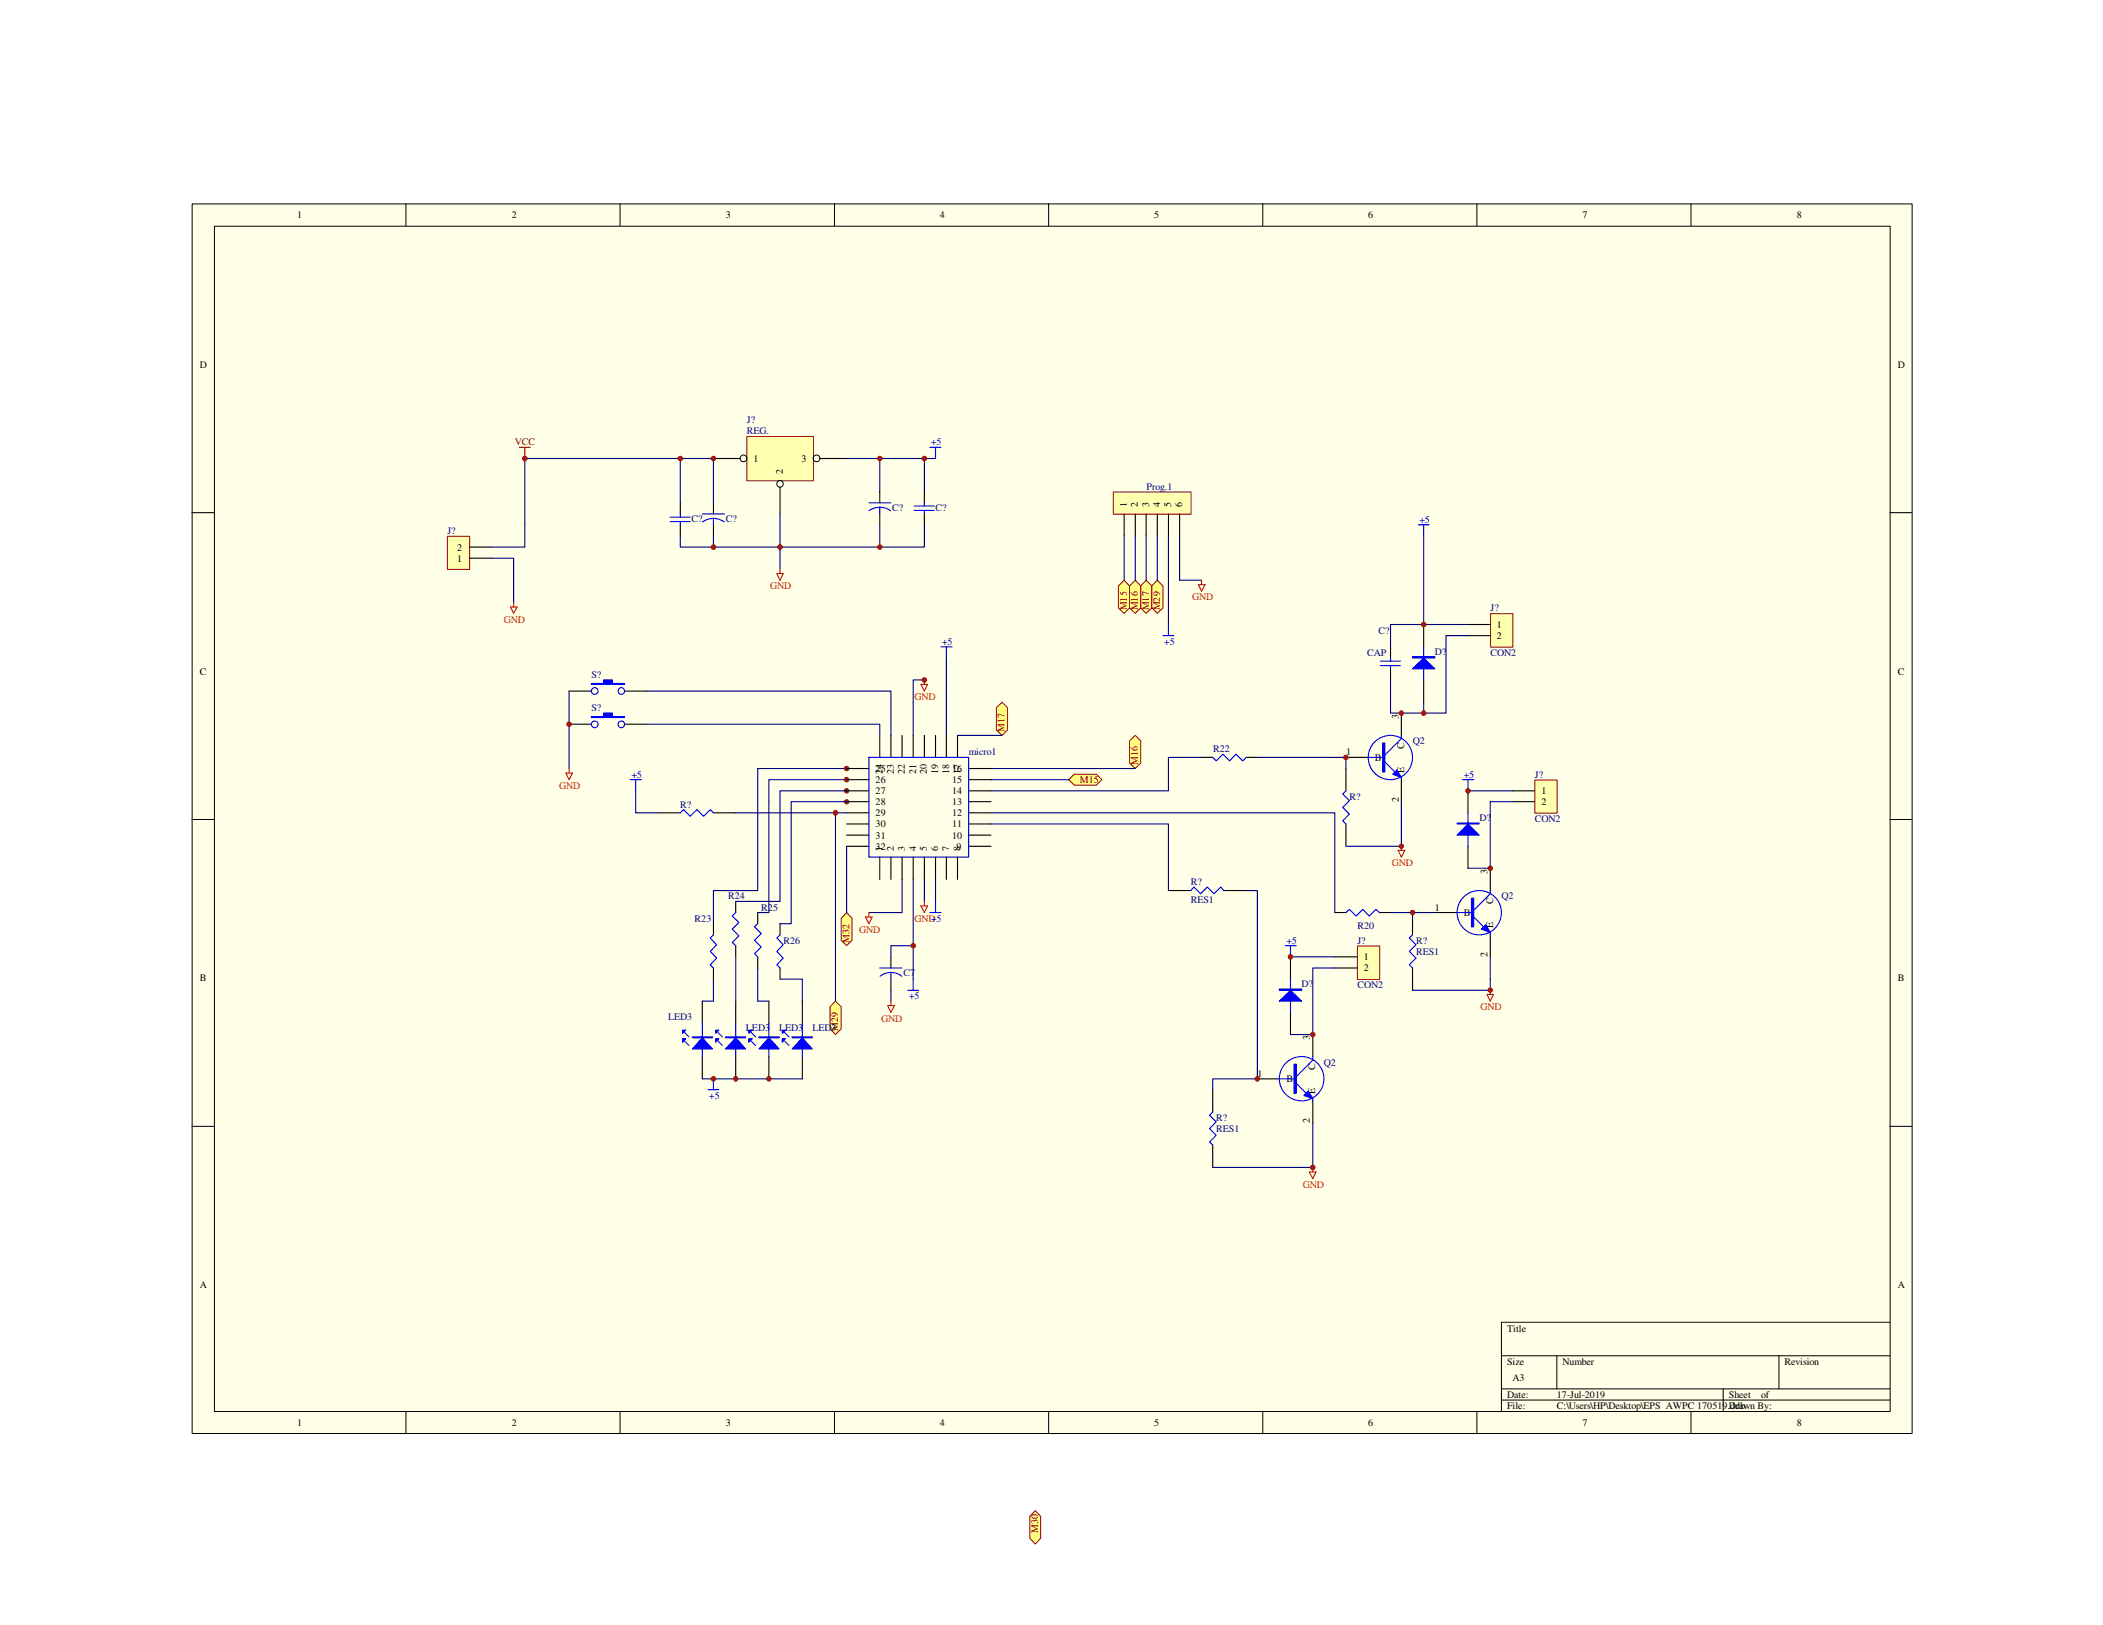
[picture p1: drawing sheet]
<svg xmlns="http://www.w3.org/2000/svg" width="279mm" height="216mm" viewBox="0 0 279 216" stroke-linecap="round" stroke-linejoin="round" font-family="sans-serif">
<path d="M25.5 27.1h228.5v163.4h-228.5z" fill="#ffffe8"/>
<g fill="none" stroke="#000" stroke-width=".13">
<path d="M25.5 27.1h228.5v163.4h-228.5zM28.5 30.1h222.6v157.4h-222.6zM53.9 27.1v2.9M82.4 27.1v2.9M110.9 27.1v2.9M139.3 27.1v2.9M167.8 27.1v2.9M196.2 27.1v2.9M224.7 27.1v2.9M25.5 68.1h2.9M251.1 68.1h2.9M25.5 108.9h2.9"/>
<path d="M251.1 108.9h2.9M25.5 149.6h2.9M251.1 149.6h2.9M251.1 175.7h-51.6v11.8M53.9 187.5v2.9M82.4 187.5v2.9M110.9 187.5v2.9M139.3 187.5v2.9M167.8 187.5v2.9M196.2 187.5v2.9M199.5 180.1h51.6M199.5 184.5h51.6"/>
<path d="M199.5 186h51.6M206.8 180.1v4.4M224.7 187.5v2.9M228.9 184.5v3M236.3 180.1v4.4"/>
</g>
<path d="M97.7 119.8v1.4M94.8 122.7v1.5M94.8 128.6v1.5M97.7 125.6v1.5M100.7 121.2v1.5M100.7 127.1v1.5M103.6 122.7v1.5M103.6 128.6v1.5" fill="none" stroke="#000" stroke-width=".15"/>
<path d="M125 85.9h1.5M125.7 85.9v1.5M94.8 124.2l-.4 .4 .8 .9-.8 .9 .8 .9-.8 .9 .4 .4M97.7 121.2l-.4 .5 .9 .9-.9 .8 .9 .9-.9 .9 .4 .4M100.7 122.7l-.5 .4 .9 .9-.9 .9 .9 .9-.9 .9 .5 .4M103.6 124.2l-.4 .4 .9 .9-.9 .9 .9 .9-.9 .9 .4 .4M120.6 131.6h1.4M121.3 130.1v1.5M94.1 144.8h1.4M94.8 143.3v1.5" fill="none" stroke="#00f" stroke-width=".15"/>
<path d="M122.8 90.3h-1.5v7.4M125.7 87.4v10.3M112.5 103.6h-10.3v17.6M112.5 102.1h-11.8v16.2h-5.9M112.5 108h-1.5v25M121.3 116.8v13.3" fill="none" stroke="#00007f" stroke-width=".15"/>
<path d="M122.3 90.9h.9l-.4 .9zM122.8 90.3v.6M122.8 119.8v.6M117.9 133.6h.9l-.4 .9zM118.4 133v.6M122.3 120.4h.9l-.4 .8z" fill="none" stroke="#f00" stroke-width=".15"/>
<circle cx="112.5" cy="102.1" r=".3" fill="#7f0000"/>
<circle cx="112.5" cy="102.1" r=".3" fill="none" stroke="#7f0000" stroke-width=".13"/>
<circle cx="112.5" cy="103.6" r=".3" fill="#7f0000"/>
<circle cx="112.5" cy="103.6" r=".3" fill="none" stroke="#7f0000" stroke-width=".13"/>
<circle cx="112.5" cy="105.1" r=".3" fill="#7f0000"/>
<circle cx="112.5" cy="105.1" r=".3" fill="none" stroke="#7f0000" stroke-width=".13"/>
<circle cx="112.5" cy="106.5" r=".29" fill="#7f0000"/>
<circle cx="112.5" cy="106.5" r=".29" fill="none" stroke="#7f0000" stroke-width=".13"/>
<circle cx="122.8" cy="90.3" r=".3" fill="#7f0000"/>
<circle cx="122.8" cy="90.3" r=".3" fill="none" stroke="#7f0000" stroke-width=".13"/>
<path d="M67.8 80.6h.9l-.5 .9zM68.2 80.1v.5M75.2 102.7h.9l-.5 .9zM75.6 102.1v.6" fill="none" stroke="#f00" stroke-width=".15"/>
<g fill="none" stroke="#000" stroke-width=".15">
<path d="M116.9 97.7v2.9M118.4 97.7v2.9M119.8 97.7v2.9M121.3 97.7v2.9M122.8 97.7v2.9M124.3 97.7v2.9M125.7 97.7v2.9M127.2 97.7v2.9M112.5 102.1h2.9M112.5 103.6h2.9M112.5 105.1h2.9M112.5 106.5h2.9"/>
<path d="M112.5 108h2.9M112.5 109.5h2.9M112.5 111h2.9M112.5 112.4h2.9M116.9 113.9v2.9M118.4 113.9v2.9M119.8 113.9v2.9M121.3 113.9v2.9M122.8 113.9v2.9M124.3 113.9v2.9M125.7 113.9v2.9M127.2 113.9v2.9"/>
<path d="M128.7 102.1h3M128.7 103.6h3M128.7 105.1h3M128.7 106.5h3M128.7 108h3M128.7 109.5h3M128.7 111h3M128.7 112.4h3M159.6 100.6h1.5M165.6 100.6h1.4M118.4 127.1v1.5M118.4 130.1v1.5"/>
<path d="M177.3 121.2h1.5M183.3 121.2h1.4"/>
</g>
<path d="M154.5 84.5h1.5M155.2 83v1.5M115.4 100.6h13.3v13.3h-13.3zM161.1 100.6l.5 .5 .9-.9 .9 .9 .8-.9 .9 .9 .5-.5M116.9 128.6h2.9M118.4 129.2a2.14 2.14 0 0 1 1.4 .5M118.4 129.2a2.3 2.3 0 0 0-1.5 .5M118.4 129.2v.9M178.8 121.2l.5-.4 .9 .9 .9-.9 .8 .9 .9-.9 .5 .4" fill="none" stroke="#00f" stroke-width=".15"/>
<path d="M112.5 121.2l.7 .8v2.9l-.7 .7-.7-.7v-2.9z" fill-rule="evenodd" fill="#ffff7f"/>
<path d="M112.5 121.2l.7 .8v2.9l-.7 .7-.7-.7v-2.9z" fill="none" stroke="#7f0000" stroke-width=".13"/>
<path d="M112.5 112.4v8.8M119.8 116.8v4.4h-4.4M118.4 131.6v1.4M121.3 125.6h-2.9v1.5" fill="none" stroke="#00007f" stroke-width=".15"/>
<path d="M186.2 94.7v3M178.8 100.6h3M186.2 103.6v2.9" fill="none" stroke="#000" stroke-width=".15"/>
<path d="M183.7 98.7h.3v3.9h-.3zM186.2 97.7v.4l-2.2 2.2M181.8 100.6h2.2M184 101.2l1.3 1.4M186.2 103.3v.3" fill="none" stroke="#00f" stroke-width=".15"/>
<path d="M183.8 98.7v3.9" fill="none" stroke="#00f" stroke-width=".3"/>
<path d="M185.6 102.3l.6 1-1.2-.4z" fill="#00f"/>
<g fill="none" stroke="#00f" stroke-width=".15">
<path d="M185.6 102.3l.6 1-1.2-.4z"/>
<circle cx="184.7" cy="100.6" r="2.94"/>
</g>
<path d="M137.5 200.7l.8 .8v2.9l-.8 .7-.7-.7v-2.9z" fill-rule="evenodd" fill="#ffff7f"/>
<path d="M137.5 200.7l.8 .8v2.9l-.8 .7-.7-.7v-2.9z" fill="none" stroke="#7f0000" stroke-width=".13"/>
<path d="M115 121.8h.9l-.5 .9zM115.4 121.2v.6" fill="none" stroke="#f00" stroke-width=".15"/>
<path d="M122.8 116.8v3M124.3 116.8v3" fill="none" stroke="#00007f" stroke-width=".15"/>
<path d="M124.3 119.8v1.4M90.9 137.2l.6 .6M90.9 138.3l.6 .6M93.3 136v4.4M123.5 121.2h1.5" fill="none" stroke="#00f" stroke-width=".15"/>
<path d="M93.3 133v3M93.3 140.4v2.9" fill="none" stroke="#000" stroke-width=".15"/>
<path d="M93.3 137.9l1.4 1.5h-2.7z" fill="#00f"/>
<path d="M92 137.8h2.7v.1h-2.7zM93.3 137.9l1.4 1.5h-2.7z" fill="none" stroke="#00f" stroke-width=".15"/>
<path d="M92 137.8h2.7" fill="none" stroke="#00f" stroke-width=".13"/>
<path d="M90.7 136.9h.4l-.4 .4z" fill="#00f"/>
<path d="M90.7 136.9h.4l-.4 .4z" fill="none" stroke="#00f" stroke-width=".15"/>
<path d="M90.7 138h.4l-.4 .5z" fill="#00f"/>
<path d="M90.7 138h.4l-.4 .5z" fill="none" stroke="#00f" stroke-width=".15"/>
<path d="M148 65.4h10.2v2.9h-10.2z" fill="#ffffb0"/>
<path d="M147.9 65.4h10.3v2.9h-10.3z" fill="none" stroke="#7f0000" stroke-width=".13"/>
<path d="M149.4 68.3v2.9M150.8 68.3v2.9M152.3 68.3v2.9M153.8 68.3v2.9M155.2 68.3v2.9M156.7 68.3v2.9" fill="none" stroke="#000" stroke-width=".15"/>
<path d="M149.4 71.2v5.9" fill="none" stroke="#00007f" stroke-width=".15"/>
<path d="M148.6 77.9l.8-.8 .7 .8v2.9l-.7 .7-.8-.7z" fill-rule="evenodd" fill="#ffff7f"/>
<path d="M148.6 77.9l.8-.8 .7 .8v2.9l-.7 .7-.8-.7z" fill="none" stroke="#7f0000" stroke-width=".13"/>
<path d="M142 103.6l.7-.7h3l.7 .7-.7 .7h-3z" fill-rule="evenodd" fill="#ffff7f"/>
<path d="M142 103.6l.7-.7h3l.7 .7-.7 .7h-3z" fill="none" stroke="#7f0000" stroke-width=".13"/>
<path d="M150.1 77.9l.7-.8 .8 .8v2.9l-.8 .7-.7-.7z" fill-rule="evenodd" fill="#ffff7f"/>
<path d="M150.1 77.9l.7-.8 .8 .8v2.9l-.8 .7-.7-.7z" fill="none" stroke="#7f0000" stroke-width=".13"/>
<path d="M150.8 71.2v5.9" fill="none" stroke="#00007f" stroke-width=".15"/>
<path d="M150.1 98.4l.7-.7 .8 .7v3l-.8 .7-.7-.7z" fill-rule="evenodd" fill="#ffff7f"/>
<path d="M150.1 98.4l.7-.7 .8 .7v3l-.8 .7-.7-.7z" fill="none" stroke="#7f0000" stroke-width=".13"/>
<path d="M152.3 77.1l.7 .8v2.9l-.7 .7-.7-.7v-2.9z" fill-rule="evenodd" fill="#ffff7f"/>
<path d="M152.3 77.1l.7 .8v2.9l-.7 .7-.7-.7v-2.9z" fill="none" stroke="#7f0000" stroke-width=".13"/>
<path d="M152.3 71.2v5.9" fill="none" stroke="#00007f" stroke-width=".15"/>
<path d="M132.4 94l.7-.7 .8 .7v3l-.8 .7-.7-.7z" fill-rule="evenodd" fill="#ffff7f"/>
<path d="M132.4 94l.7-.7 .8 .7v3l-.8 .7-.7-.7z" fill="none" stroke="#7f0000" stroke-width=".13"/>
<path d="M153.8 77.1l.7 .8v2.9l-.7 .7-.8-.7v-2.9z" fill-rule="evenodd" fill="#ffff7f"/>
<path d="M153.8 77.1l.7 .8v2.9l-.7 .7-.8-.7v-2.9z" fill="none" stroke="#7f0000" stroke-width=".13"/>
<path d="M153.8 71.2v5.9" fill="none" stroke="#00007f" stroke-width=".15"/>
<path d="M111 133l.8 .8v2.9l-.8 .8-.7-.8v-2.9z" fill-rule="evenodd" fill="#ffff7f"/>
<path d="M111 133l.8 .8v2.9l-.8 .8-.7-.8v-2.9z" fill="none" stroke="#7f0000" stroke-width=".13"/>
<path d="M155.2 71.2v11.8M156.7 71.2v5.9h2.9M127.2 97.7h5.9M94.8 118.3v4.4M112.5 105.1h-8.9v14.7h-5.9M112.5 106.5h-7.4v16.2h-1.5M131.7 103.6h10.3M131.7 102.1h19.1M94.8 130.1v2.9M100.7 121.2h1.5" fill="none" stroke="#00007f" stroke-width=".15"/>
<path d="M159.2 77.7h.9l-.5 .9zM159.6 77.1v.6" fill="none" stroke="#f00" stroke-width=".15"/>
<path d="M97.7 133v3M97.7 140.4v2.9" fill="none" stroke="#000" stroke-width=".15"/>
<path d="M95.4 137.2l.6 .6M95.4 138.3l.6 .6M97.7 136v4.4" fill="none" stroke="#00f" stroke-width=".15"/>
<path d="M97.7 137.9l1.4 1.5h-2.7z" fill="#00f"/>
<path d="M96.4 137.8h2.7v.1h-2.7zM97.7 137.9l1.4 1.5h-2.7z" fill="none" stroke="#00f" stroke-width=".15"/>
<path d="M96.4 137.8h2.7" fill="none" stroke="#00f" stroke-width=".13"/>
<path d="M95.1 136.9h.4l-.4 .4z" fill="#00f"/>
<path d="M95.1 136.9h.4l-.4 .4z" fill="none" stroke="#00f" stroke-width=".15"/>
<path d="M95.1 138h.4l-.4 .5z" fill="#00f"/>
<path d="M95.1 138h.4l-.4 .5zM99.8 137.2l.6 .6M99.8 138.3l.6 .6M102.2 136v4.4" fill="none" stroke="#00f" stroke-width=".15"/>
<path d="M102.2 133v3M102.2 140.4v2.9" fill="none" stroke="#000" stroke-width=".15"/>
<path d="M102.2 137.9l1.3 1.5h-2.7z" fill="#00f"/>
<path d="M100.8 137.8h2.7v.1h-2.7zM102.2 137.9l1.3 1.5h-2.7z" fill="none" stroke="#00f" stroke-width=".15"/>
<path d="M100.8 137.8h2.7" fill="none" stroke="#00f" stroke-width=".13"/>
<path d="M99.5 136.9h.4l-.4 .4z" fill="#00f"/>
<path d="M99.5 136.9h.4l-.4 .4z" fill="none" stroke="#00f" stroke-width=".15"/>
<path d="M99.5 138h.4l-.4 .5z" fill="#00f"/>
<path d="M99.5 138h.4l-.4 .5zM104.2 137.2l.6 .6M104.2 138.3l.6 .6M106.6 136v4.4" fill="none" stroke="#00f" stroke-width=".15"/>
<path d="M106.6 133v3M106.6 140.4v2.9" fill="none" stroke="#000" stroke-width=".15"/>
<path d="M106.6 137.9l1.3 1.5h-2.7z" fill="#00f"/>
<path d="M105.2 137.8h2.7v.1h-2.7zM106.6 137.9l1.3 1.5h-2.7z" fill="none" stroke="#00f" stroke-width=".15"/>
<path d="M105.2 137.8h2.7" fill="none" stroke="#00f" stroke-width=".13"/>
<path d="M103.9 136.9h.5l-.5 .4z" fill="#00f"/>
<path d="M103.9 136.9h.5l-.5 .4z" fill="none" stroke="#00f" stroke-width=".15"/>
<path d="M103.9 138h.5l-.5 .5z" fill="#00f"/>
<path d="M103.9 138h.5l-.5 .5z" fill="none" stroke="#00f" stroke-width=".15"/>
<path d="M93.3 133h1.5M97.7 127.1v5.9M100.7 128.6v4.4h1.5M103.6 130.1h3v2.9M93.3 143.3h13.3" fill="none" stroke="#00007f" stroke-width=".15"/>
<path d="M198.1 81.6h2.9v4.4h-2.9z" fill="#ffffb0"/>
<path d="M198 81.5h3v4.5h-3z" fill="none" stroke="#7f0000" stroke-width=".13"/>
<path d="M195 83h3M195 84.5h3" fill="none" stroke="#000" stroke-width=".15"/>
<path d="M204 103.7h2.9v4.3h-2.9z" fill="#ffffb0"/>
<path d="M203.9 103.6h3v4.4h-3z" fill="none" stroke="#7f0000" stroke-width=".13"/>
<path d="M189.1 83v2.9M189.1 90.3v3M201 105.1h2.9M201 106.5h2.9" fill="none" stroke="#000" stroke-width=".15"/>
<path d="M189.1 71.2v11.8h5.9" fill="none" stroke="#00007f" stroke-width=".15"/>
<path d="M188.4 69.7h1.5M189.1 69.7v1.5M187.7 87.2h2.9v.2h-2.9zM189.1 85.9v4.4" fill="none" stroke="#00f" stroke-width=".15"/>
<path d="M187.7 87.3h2.9" fill="none" stroke="#00f" stroke-width=".17"/>
<path d="M187.7 88.9l1.4-1.5 1.5 1.5z" fill="#00f"/>
<path d="M183.4 88.4h2.7M183.4 87.8h2.7M184.7 87.4v.4M184.7 88.4v.5M187.7 88.9l1.4-1.5 1.5 1.5zM193.6 109.3h2.9v.2h-2.9zM195 108v4.4" fill="none" stroke="#00f" stroke-width=".15"/>
<path d="M184.7 90.3v4.4h4.4M189.1 83h-4.4v2.9M195 84.5h-2.9v10.2h-3v-1.4M159.6 100.6h-4.4v4.5h-23.5M175.9 100.6h2.9M186.2 106.5v3" fill="none" stroke="#00007f" stroke-width=".15"/>
<path d="M184.7 85.9v1.5M184.7 88.9v1.4M195 105.1v2.9M195 112.4v3" fill="none" stroke="#000" stroke-width=".15"/>
<path d="M185.8 113h.8l-.4 .9zM186.2 112.4v.6" fill="none" stroke="#f00" stroke-width=".15"/>
<path d="M193.6 109.4h2.9" fill="none" stroke="#00f" stroke-width=".13"/>
<path d="M195 109.5l1.5 1.5h-2.9z" fill="#00f"/>
<path d="M194.3 103.6h1.5M195 109.5l1.5 1.5h-2.9zM195 103.6v1.5M195.5 119.3h.3v3.8h-.3zM198 118.3v.4l-2.2 2.2M193.6 121.2h2.2M195.8 121.8l1.3 1.3M198 123.9v.3" fill="none" stroke="#00f" stroke-width=".15"/>
<path d="M195 105.1h6M201 106.5h-3v8.9h-3" fill="none" stroke="#00007f" stroke-width=".15"/>
<path d="M198 115.4v2.9M190.6 121.2h3M198 124.2v2.9" fill="none" stroke="#000" stroke-width=".15"/>
<path d="M195.6 119.3v3.8" fill="none" stroke="#00f" stroke-width=".3"/>
<path d="M196.8 123.4l.6-.5 .6 1z" fill="#00f"/>
<g fill="none" stroke="#00f" stroke-width=".15">
<path d="M197.4 122.9l.6 1-1.2-.5z"/>
<circle cx="196.5" cy="121.3" r="2.95"/>
</g>
<path d="M131.7 108h45.6v13.2M184.7 121.2h5.9M198 127.1v3" fill="none" stroke="#00007f" stroke-width=".15"/>
<path d="M197.6 132.1h.8l-.4 .9zM198 131.6v.5" fill="none" stroke="#f00" stroke-width=".15"/>
<path d="M180.4 125.7h2.9v4.4h-2.9z" fill="#ffffb0"/>
<path d="M180.3 125.7h3v4.4h-3z" fill="none" stroke="#7f0000" stroke-width=".13"/>
<path d="M171.5 127.1v3M171.5 134.5v3M177.3 127.1h3M177.3 128.6h3" fill="none" stroke="#000" stroke-width=".15"/>
<path d="M170 131.4h2.9v.2h-2.9zM171.5 130.1v4.4" fill="none" stroke="#00f" stroke-width=".15"/>
<path d="M170 131.5h2.9" fill="none" stroke="#00f" stroke-width=".17"/>
<path d="M170 133l1.4-1.4 1.5 1.4z" fill="#00f"/>
<path d="M170 133l1.5-1.4 1.4 1.4zM170.7 125.6h1.5M171.5 125.6v1.5M170 143.3h2.2M171.9 141.4h.3v3.8h-.3zM172.2 143.9l1.3 1.3M174.4 140.4v.4l-2.2 2.2M174.4 146v.3" fill="none" stroke="#00f" stroke-width=".15"/>
<path d="M171.5 127.1h5.8M177.3 128.6h-2.9v8.9h-2.9" fill="none" stroke="#00007f" stroke-width=".15"/>
<path d="M174.4 137.5v2.9M167 143.3h3M174.4 146.3v2.9" fill="none" stroke="#000" stroke-width=".15"/>
<path d="M172.1 141.4v3.8" fill="none" stroke="#00f" stroke-width=".3"/>
<path d="M173.2 145.5l.6-.6 .6 1.1z" fill="#00f"/>
<g fill="none" stroke="#00f" stroke-width=".15">
<path d="M158.2 118.3l.4-.4 .9 .8 .9-.8 .9 .8 .9-.8 .4 .4M173.2 145.5l.6-.6 .6 1.1z"/>
<circle cx="172.9" cy="143.3" r="2.96"/>
</g>
<path d="M131.7 109.5h23.5v8.8M165.6 118.3h1.4v25M174.4 149.2v5.9" fill="none" stroke="#00007f" stroke-width=".15"/>
<path d="M155.2 118.3h3M162.6 118.3h3" fill="none" stroke="#000" stroke-width=".15"/>
<path d="M173.9 155.7h.9l-.4 .9zM174.4 155.1v.6" fill="none" stroke="#f00" stroke-width=".15"/>
<path d="M59.5 71.3h2.9v4.3h-2.9z" fill="#ffffb0"/>
<path d="M59.4 71.2h3v4.4h-3z" fill="none" stroke="#7f0000" stroke-width=".13"/>
<path d="M62.4 74.2h2.9M62.4 72.7h2.9M75.6 96.2h3M83 96.2h2.9" fill="none" stroke="#000" stroke-width=".15"/>
<path d="M65.3 74.2h2.9v5.9M69.7 69.7v3h-4.4" fill="none" stroke="#00007f" stroke-width=".15"/>
<path d="M78.6 95.2h1.6v-.5h1.2v.5h1.6v.1h-4.4z" fill-rule="evenodd" fill="#00f"/>
<g fill="none" stroke="#00f" stroke-width=".15">
<path d="M78.6 95.2h1.6v-.5h1.2v.5h1.6v.1h-4.4z"/>
<circle cx="79" cy="96.2" r=".45"/>
<circle cx="82.5" cy="96.2" r=".44"/>
</g>
<path d="M75.6 91.8h3M83 91.8h2.9" fill="none" stroke="#000" stroke-width=".15"/>
<path d="M78.6 90.8h1.6v-.5h1.2v.5h1.6v.1h-4.4z" fill-rule="evenodd" fill="#00f"/>
<g fill="none" stroke="#00f" stroke-width=".15">
<path d="M78.6 90.8h1.6v-.5h1.2v.5h1.6v.1h-4.4z"/>
<circle cx="79" cy="91.8" r=".45"/>
<circle cx="82.5" cy="91.8" r=".44"/>
</g>
<path d="M75.6 91.8v10.3M85.9 96.2h31v1.5M85.9 91.8h32.5v5.9" fill="none" stroke="#00007f" stroke-width=".15"/>
<path d="M99.3 58h8.8v5.9h-8.8z" fill="#ffffb0"/>
<path d="M99.2 58h8.9v5.9h-8.9z" fill="none" stroke="#7f0000" stroke-width=".13"/>
<g fill="none" stroke="#000" stroke-width=".13">
<circle cx="98.8" cy="60.9" r=".45"/>
<circle cx="103.6" cy="64.3" r=".44"/>
<circle cx="108.5" cy="60.9" r=".44"/>
</g>
<g fill="none" stroke="#000" stroke-width=".15">
<path d="M90.4 66.8v1.5M90.4 69.7v1.5M94.8 60.9h3.5M94.8 66.8v1.5M94.8 69.7v1.5M103.6 64.7v3.6M108.9 60.9h3.6M116.9 65.3v1.5M116.9 68.3v1.4M122.8 65.3v1.5M122.8 68.3v1.4M87.4 108h3"/>
<path d="M94.8 108h2.9"/>
</g>
<path d="M90.4 71.2v1.5h4.4M90.4 60.9v5.9M94.8 66.8v-5.9h-25.1v8.8M103.6 68.3v7.3M112.5 60.9h11.8M116.9 69.7v3h-22.1v-1.5M116.9 60.9v4.4M122.8 69.7v3h-5.9M122.8 60.9v4.4M84.5 105.1v2.9h2.9M97.7 108h13.3" fill="none" stroke="#00007f" stroke-width=".15"/>
<path d="M103.2 76.2h.9l-.5 .9zM103.6 75.6v.6" fill="none" stroke="#f00" stroke-width=".15"/>
<g fill="none" stroke="#00f" stroke-width=".15">
<path d="M123.5 59.4h1.5M124.3 59.4v1.5M89 69.3h2.7M89 68.7h2.7M90.4 68.3v.4M90.4 69.3v.4M93.3 68.3h3M94.8 68.9a2.53 2.53 0 0 1 1.4 .4M94.8 68.9a2.53 2.53 0 0 0-1.5 .4M94.8 68.9v.8M115.4 66.8h3M116.9 67.4a2.34 2.34 0 0 1 1.4 .5"/>
<path d="M116.9 67.4a2.53 2.53 0 0 0-1.5 .5M116.9 67.4v.9M121.5 67.8h2.6M121.5 67.2h2.6M122.8 66.8v.4M122.8 67.8v.5M83.7 103.6h1.5M84.5 103.6v1.5M90.4 108l.4-.4 .9 .9 .9-.9 .9 .9 .9-.9 .4 .4"/>
</g>
<path d="M69 59.4h1.4M69.7 59.4v1.5" fill="none" stroke="#7f0000" stroke-width=".15"/>
<circle cx="94.8" cy="143.3" r=".3" fill="#7f0000"/>
<circle cx="94.8" cy="143.3" r=".3" fill="none" stroke="#7f0000" stroke-width=".13"/>
<circle cx="111" cy="108" r=".3" fill="#7f0000"/>
<circle cx="111" cy="108" r=".3" fill="none" stroke="#7f0000" stroke-width=".13"/>
<circle cx="121.3" cy="125.7" r=".3" fill="#7f0000"/>
<circle cx="121.3" cy="125.7" r=".3" fill="none" stroke="#7f0000" stroke-width=".13"/>
<circle cx="186.2" cy="94.7" r=".29" fill="#7f0000"/>
<circle cx="186.2" cy="94.7" r=".29" fill="none" stroke="#7f0000" stroke-width=".13"/>
<circle cx="97.7" cy="143.3" r=".3" fill="#7f0000"/>
<circle cx="97.7" cy="143.3" r=".3" fill="none" stroke="#7f0000" stroke-width=".13"/>
<circle cx="102.2" cy="143.3" r=".3" fill="#7f0000"/>
<circle cx="102.2" cy="143.3" r=".3" fill="none" stroke="#7f0000" stroke-width=".13"/>
<circle cx="189.1" cy="83" r=".3" fill="#7f0000"/>
<circle cx="189.1" cy="83" r=".3" fill="none" stroke="#7f0000" stroke-width=".13"/>
<circle cx="189.1" cy="94.7" r=".3" fill="#7f0000"/>
<circle cx="189.1" cy="94.7" r=".3" fill="none" stroke="#7f0000" stroke-width=".13"/>
<circle cx="195" cy="105.1" r=".29" fill="#7f0000"/>
<circle cx="195" cy="105.1" r=".29" fill="none" stroke="#7f0000" stroke-width=".13"/>
<circle cx="198" cy="115.4" r=".3" fill="#7f0000"/>
<circle cx="198" cy="115.4" r=".3" fill="none" stroke="#7f0000" stroke-width=".13"/>
<circle cx="171.4" cy="127.1" r=".3" fill="#7f0000"/>
<circle cx="171.4" cy="127.1" r=".3" fill="none" stroke="#7f0000" stroke-width=".13"/>
<circle cx="174.4" cy="137.5" r=".3" fill="#7f0000"/>
<circle cx="174.4" cy="137.5" r=".3" fill="none" stroke="#7f0000" stroke-width=".13"/>
<circle cx="75.6" cy="96.2" r=".3" fill="#7f0000"/>
<circle cx="75.6" cy="96.2" r=".3" fill="none" stroke="#7f0000" stroke-width=".13"/>
<circle cx="94.8" cy="60.9" r=".3" fill="#7f0000"/>
<circle cx="94.8" cy="60.9" r=".3" fill="none" stroke="#7f0000" stroke-width=".13"/>
<circle cx="116.9" cy="60.9" r=".29" fill="#7f0000"/>
<circle cx="116.9" cy="60.9" r=".29" fill="none" stroke="#7f0000" stroke-width=".13"/>
<circle cx="116.9" cy="72.7" r=".29" fill="#7f0000"/>
<circle cx="116.9" cy="72.7" r=".29" fill="none" stroke="#7f0000" stroke-width=".13"/>
<circle cx="103.6" cy="72.7" r=".3" fill="#7f0000"/>
<circle cx="103.6" cy="72.7" r=".3" fill="none" stroke="#7f0000" stroke-width=".13"/>
<circle cx="94.8" cy="72.7" r=".3" fill="#7f0000"/>
<circle cx="94.8" cy="72.7" r=".3" fill="none" stroke="#7f0000" stroke-width=".13"/>
<circle cx="69.7" cy="60.9" r=".3" fill="#7f0000"/>
<circle cx="69.7" cy="60.9" r=".3" fill="none" stroke="#7f0000" stroke-width=".13"/>
<circle cx="122.8" cy="60.9" r=".3" fill="#7f0000"/>
<circle cx="122.8" cy="60.9" r=".3" fill="none" stroke="#7f0000" stroke-width=".13"/>
<circle cx="90.4" cy="60.9" r=".3" fill="#7f0000"/>
<circle cx="90.4" cy="60.9" r=".3" fill="none" stroke="#7f0000" stroke-width=".13"/>
<path d="M167 100.6h8.9M178.8 100.6v1.5" fill="none" stroke="#00007f" stroke-width=".15"/>
<path d="M178.8 102.1v3M178.8 109.5v2.9" fill="none" stroke="#000" stroke-width=".15"/>
<path d="M178.8 105.1l-.4 .4 .9 .9-.9 .9 .9 .9-.9 .9 .4 .4" fill="none" stroke="#00f" stroke-width=".15"/>
<circle cx="178.8" cy="100.6" r=".3" fill="#7f0000"/>
<circle cx="178.8" cy="100.6" r=".3" fill="none" stroke="#7f0000" stroke-width=".13"/>
<path d="M186.2 109.5v2.9h-7.4" fill="none" stroke="#00007f" stroke-width=".15"/>
<circle cx="186.2" cy="112.4" r=".29" fill="#7f0000"/>
<circle cx="186.2" cy="112.4" r=".29" fill="none" stroke="#7f0000" stroke-width=".13"/>
<path d="M187.7 121.2v3M187.7 128.6v3" fill="none" stroke="#000" stroke-width=".15"/>
<path d="M187.7 124.2l-.5 .4 .9 .9-.9 .9 .9 .9-.9 .9 .5 .4" fill="none" stroke="#00f" stroke-width=".15"/>
<circle cx="187.7" cy="121.2" r=".3" fill="#7f0000"/>
<circle cx="187.7" cy="121.2" r=".3" fill="none" stroke="#7f0000" stroke-width=".13"/>
<path d="M198 130.1v1.5h-10.3" fill="none" stroke="#00007f" stroke-width=".15"/>
<circle cx="198" cy="131.6" r=".29" fill="#7f0000"/>
<circle cx="198" cy="131.6" r=".29" fill="none" stroke="#7f0000" stroke-width=".13"/>
<path d="M161.1 144.8v2.9M161.1 152.1v3" fill="none" stroke="#000" stroke-width=".15"/>
<path d="M161.1 147.7l-.4 .5 .9 .9-.9 .8 .9 .9-.9 .9 .4 .4" fill="none" stroke="#00f" stroke-width=".15"/>
<path d="M167 143.3h-5.9v1.5" fill="none" stroke="#00007f" stroke-width=".15"/>
<circle cx="167" cy="143.3" r=".3" fill="#7f0000"/>
<circle cx="167" cy="143.3" r=".3" fill="none" stroke="#7f0000" stroke-width=".13"/>
<path d="M161.1 155.1h13.3" fill="none" stroke="#00007f" stroke-width=".15"/>
<circle cx="174.4" cy="155.1" r=".3" fill="#7f0000"/>
<circle cx="174.4" cy="155.1" r=".3" fill="none" stroke="#7f0000" stroke-width=".13"/>
<g font-size="1.3">
<text x="39.5" y="29">1</text>
<text x="68" y="29">2</text>
<text x="96.4" y="29">3</text>
<text x="124.9" y="29">4</text>
<text x="153.3" y="29">5</text>
<text x="181.8" y="29">6</text>
<text x="210.3" y="29">7</text>
<text x="238.7" y="29">8</text>
<text x="26.5" y="48.9">D</text>
<text x="252.1" y="48.9">D</text>
<text x="100.1" y="61.4">1</text>
<text x="104" y="63" transform="rotate(-90 104 63)">2</text>
<text x="106.5" y="61.4">3</text>
<text x="149.7" y="67.4" transform="rotate(-90 149.7 67.4)">1</text>
<text x="151.2" y="67.4" transform="rotate(-90 151.2 67.4)">2</text>
<text x="152.7" y="67.4" transform="rotate(-90 152.7 67.4)">3</text>
<text x="154.1" y="67.4" transform="rotate(-90 154.1 67.4)">4</text>
<text x="155.6" y="67.4" transform="rotate(-90 155.6 67.4)">5</text>
<text x="157.1" y="67.4" transform="rotate(-90 157.1 67.4)">6</text>
<text x="60.7" y="74.6">1</text>
<text x="60.7" y="73.2">2</text>
<text x="198.9" y="83.4">1</text>
<text x="26.5" y="89.6">C</text>
<text x="198.9" y="84.9">2</text>
<text x="252.1" y="89.6">C</text>
<text x="185.8" y="95.5" transform="rotate(-90 185.8 95.5)">3</text>
<text x="178.9" y="100.4">1</text>
<text x="182.7" y="101.1">B</text>
<text x="186.6" y="99.5" transform="rotate(-90 186.6 99.5)">C</text>
<text x="116.3" y="107">28</text>
<text x="116.3" y="105.5">27</text>
<text x="116.3" y="104.1">26</text>
<text x="116.3" y="102.6">25</text>
<text x="117.3" y="102.9" transform="rotate(-90 117.3 102.9)">24</text>
<text x="118.7" y="102.9" transform="rotate(-90 118.7 102.9)">23</text>
<text x="120.2" y="102.9" transform="rotate(-90 120.2 102.9)">22</text>
<text x="121.7" y="102.9" transform="rotate(-90 121.7 102.9)">21</text>
<text x="123.1" y="102.9" transform="rotate(-90 123.1 102.9)">20</text>
<text x="124.6" y="102.9" transform="rotate(-90 124.6 102.9)">19</text>
<text x="126.1" y="102.9" transform="rotate(-90 126.1 102.9)">18</text>
<text x="126.5" y="102.6">16</text>
<text x="126.5" y="104.1">15</text>
<text x="126.5" y="105.5">14</text>
<text x="126.5" y="107">13</text>
<text x="127.6" y="102.9" transform="rotate(-90 127.6 102.9)">17</text>
<text x="185.8" y="106.6" transform="rotate(-90 185.8 106.6)">2</text>
<text x="186.6" y="102.7" transform="rotate(-90 186.6 102.7)">E</text>
<text x="204.8" y="105.5">1</text>
<text x="204.8" y="107">2</text>
<text x="116.3" y="112.9">32</text>
<text x="116.3" y="111.4">31</text>
<text x="116.3" y="109.9">30</text>
<text x="116.3" y="108.5">29</text>
<text x="117.3" y="113" transform="rotate(-90 117.3 113)">1</text>
<text x="118.7" y="113" transform="rotate(-90 118.7 113)">2</text>
<text x="120.2" y="113" transform="rotate(-90 120.2 113)">3</text>
<text x="121.7" y="113" transform="rotate(-90 121.7 113)">4</text>
<text x="123.1" y="113" transform="rotate(-90 123.1 113)">5</text>
<text x="124.6" y="113" transform="rotate(-90 124.6 113)">6</text>
<text x="126.1" y="113" transform="rotate(-90 126.1 113)">7</text>
<text x="126.5" y="108.5">12</text>
<text x="126.5" y="109.9">11</text>
<text x="126.5" y="111.4">10</text>
<text x="127.1" y="112.9">9</text>
<text x="127.6" y="113" transform="rotate(-90 127.6 113)">8</text>
<text x="197.6" y="116.1" transform="rotate(-90 197.6 116.1)">3</text>
<text x="190.6" y="121">1</text>
<text x="194.5" y="121.7">B</text>
<text x="198.4" y="123.3" transform="rotate(-90 198.4 123.3)">E</text>
<text x="198.4" y="120.1" transform="rotate(-90 198.4 120.1)">C</text>
<text x="26.5" y="130.4">B</text>
<text x="181.2" y="127.6">1</text>
<text x="181.2" y="129.1">2</text>
<text x="197.6" y="127.2" transform="rotate(-90 197.6 127.2)">2</text>
<text x="252.1" y="130.4">B</text>
<text x="167" y="143">1</text>
<text x="170.9" y="143.8">B</text>
<text x="174" y="138.2" transform="rotate(-90 174 138.2)">3</text>
<text x="174.8" y="142.2" transform="rotate(-90 174.8 142.2)">C</text>
<text x="174" y="149.2" transform="rotate(-90 174 149.2)">2</text>
<text x="174.8" y="145.4" transform="rotate(-90 174.8 145.4)">E</text>
<text x="26.5" y="171.2">A</text>
<text x="252.1" y="171.2">A</text>
<text x="200.2" y="176.9">Title</text>
<text x="200.2" y="181.3">Size</text>
<text x="200.2" y="185.8">Date:</text>
<text x="201" y="183.5">A3</text>
<text x="206.8" y="185.8">17-Jul-2019</text>
<text x="207.6" y="181.3">Number</text>
<text x="229.7" y="185.8">Sheet</text>
<text x="234" y="185.8">of</text>
<text x="237.1" y="181.3">Revision</text>
<text x="39.5" y="189.4">1</text>
<text x="68" y="189.4">2</text>
<text x="96.4" y="189.4">3</text>
<text x="124.9" y="189.4">4</text>
<text x="153.3" y="189.4">5</text>
<text x="181.8" y="189.4">6</text>
<text x="200.2" y="187.2">File:</text>
<text x="206.8" y="187.2">C:\Users\HP\Desktop\EPS AWPC 170519.ddb</text>
<text x="210.3" y="189.4">7</text>
<text x="229.7" y="187.2">Drawn By:</text>
<text x="238.7" y="189.4">8</text>
</g>
<g font-size="1.3" fill="#7f0000">
<text x="68.4" y="59.2">VCC</text>
<text x="149.7" y="81.1" transform="rotate(-90 149.7 81.1)">M15</text>
<text x="151.2" y="81.1" transform="rotate(-90 151.2 81.1)">M16</text>
<text x="152.7" y="81.1" transform="rotate(-90 152.7 81.1)">M17</text>
<text x="154.1" y="81.1" transform="rotate(-90 154.1 81.1)">M29</text>
<text x="133.5" y="97.3" transform="rotate(-90 133.5 97.3)">M17</text>
<text x="151.2" y="101.7" transform="rotate(-90 151.2 101.7)">M16</text>
<text x="143.5" y="104.1">M15</text>
<text x="112.9" y="125.3" transform="rotate(-90 112.9 125.3)">M32</text>
<text x="111.4" y="137" transform="rotate(-90 111.4 137)">M29</text>
<text x="137.9" y="203.7" transform="rotate(-90 137.9 203.7)">M30</text>
</g>
<g font-size="1.3" fill="#00007f">
<text x="99.2" y="56.2">J?</text>
<text x="99.2" y="57.7">REG.</text>
<text x="152.3" y="65.1">Prog.1</text>
<text x="59.4" y="71">J?</text>
<text x="91.9" y="69.3">C?</text>
<text x="96.4" y="69.3">C?</text>
<text x="118.5" y="67.9">C?</text>
<text x="124.3" y="67.9">C?</text>
<text x="198" y="81.2">J?</text>
<text x="181.7" y="87.1">CAP</text>
<text x="183.1" y="84.2">C?</text>
<text x="190.6" y="87">D?</text>
<text x="198" y="87.1">CON2</text>
<text x="78.6" y="94.5">S?</text>
<text x="78.6" y="90.1">S?</text>
<text x="128.7" y="100.4">micro1</text>
<text x="161.2" y="99.9">R22</text>
<text x="187.7" y="98.9">Q2</text>
<text x="90.4" y="107.3">R?</text>
<text x="179.3" y="106.3">R?</text>
<text x="203.9" y="103.3">J?</text>
<text x="196.6" y="109.1">D?</text>
<text x="203.9" y="109.2">CON2</text>
<text x="96.7" y="119.5">R24</text>
<text x="158.2" y="117.6">R?</text>
<text x="158.2" y="120">RES1</text>
<text x="199.5" y="119.5">Q2</text>
<text x="92.3" y="122.5">R23</text>
<text x="101.1" y="121">R25</text>
<text x="104.1" y="125.4">R26</text>
<text x="180.3" y="123.5">R20</text>
<text x="180.3" y="125.4">J?</text>
<text x="188.1" y="125.4">R?</text>
<text x="120" y="129.7">C7</text>
<text x="172.9" y="131.1">D?</text>
<text x="180.3" y="131.3">CON2</text>
<text x="188.1" y="126.9">RES1</text>
<text x="88.8" y="135.6">LED3</text>
<text x="99.1" y="137">LED3</text>
<text x="103.5" y="137">LED3</text>
<text x="107.9" y="137">LED3</text>
<text x="175.9" y="141.6">Q2</text>
<text x="161.6" y="148.9">R?</text>
<text x="161.6" y="150.4">RES1</text>
</g>
<g font-size="1.3" fill="#00f">
<text x="123.7" y="59.2">+5</text>
<text x="188.6" y="69.5">+5</text>
<text x="125.2" y="85.7">+5</text>
<text x="154.7" y="85.7">+5</text>
<text x="83.9" y="103.3">+5</text>
<text x="194.5" y="103.3">+5</text>
<text x="123.7" y="122.5">+5</text>
<text x="170.9" y="125.4">+5</text>
<text x="120.8" y="132.8">+5</text>
<text x="94.2" y="146">+5</text>
</g>
<g font-size="1.3" fill="#f00">
<text x="66.9" y="82.7">GND</text>
<text x="102.3" y="78.3">GND</text>
<text x="158.4" y="79.8">GND</text>
<text x="121.5" y="93">GND</text>
<text x="74.3" y="104.8">GND</text>
<text x="184.9" y="115.1">GND</text>
<text x="114.1" y="123.9">GND</text>
<text x="121.5" y="122.5">GND</text>
<text x="117.1" y="135.7">GND</text>
<text x="196.7" y="134.2">GND</text>
<text x="173.1" y="157.8">GND</text>
</g>
</svg>
